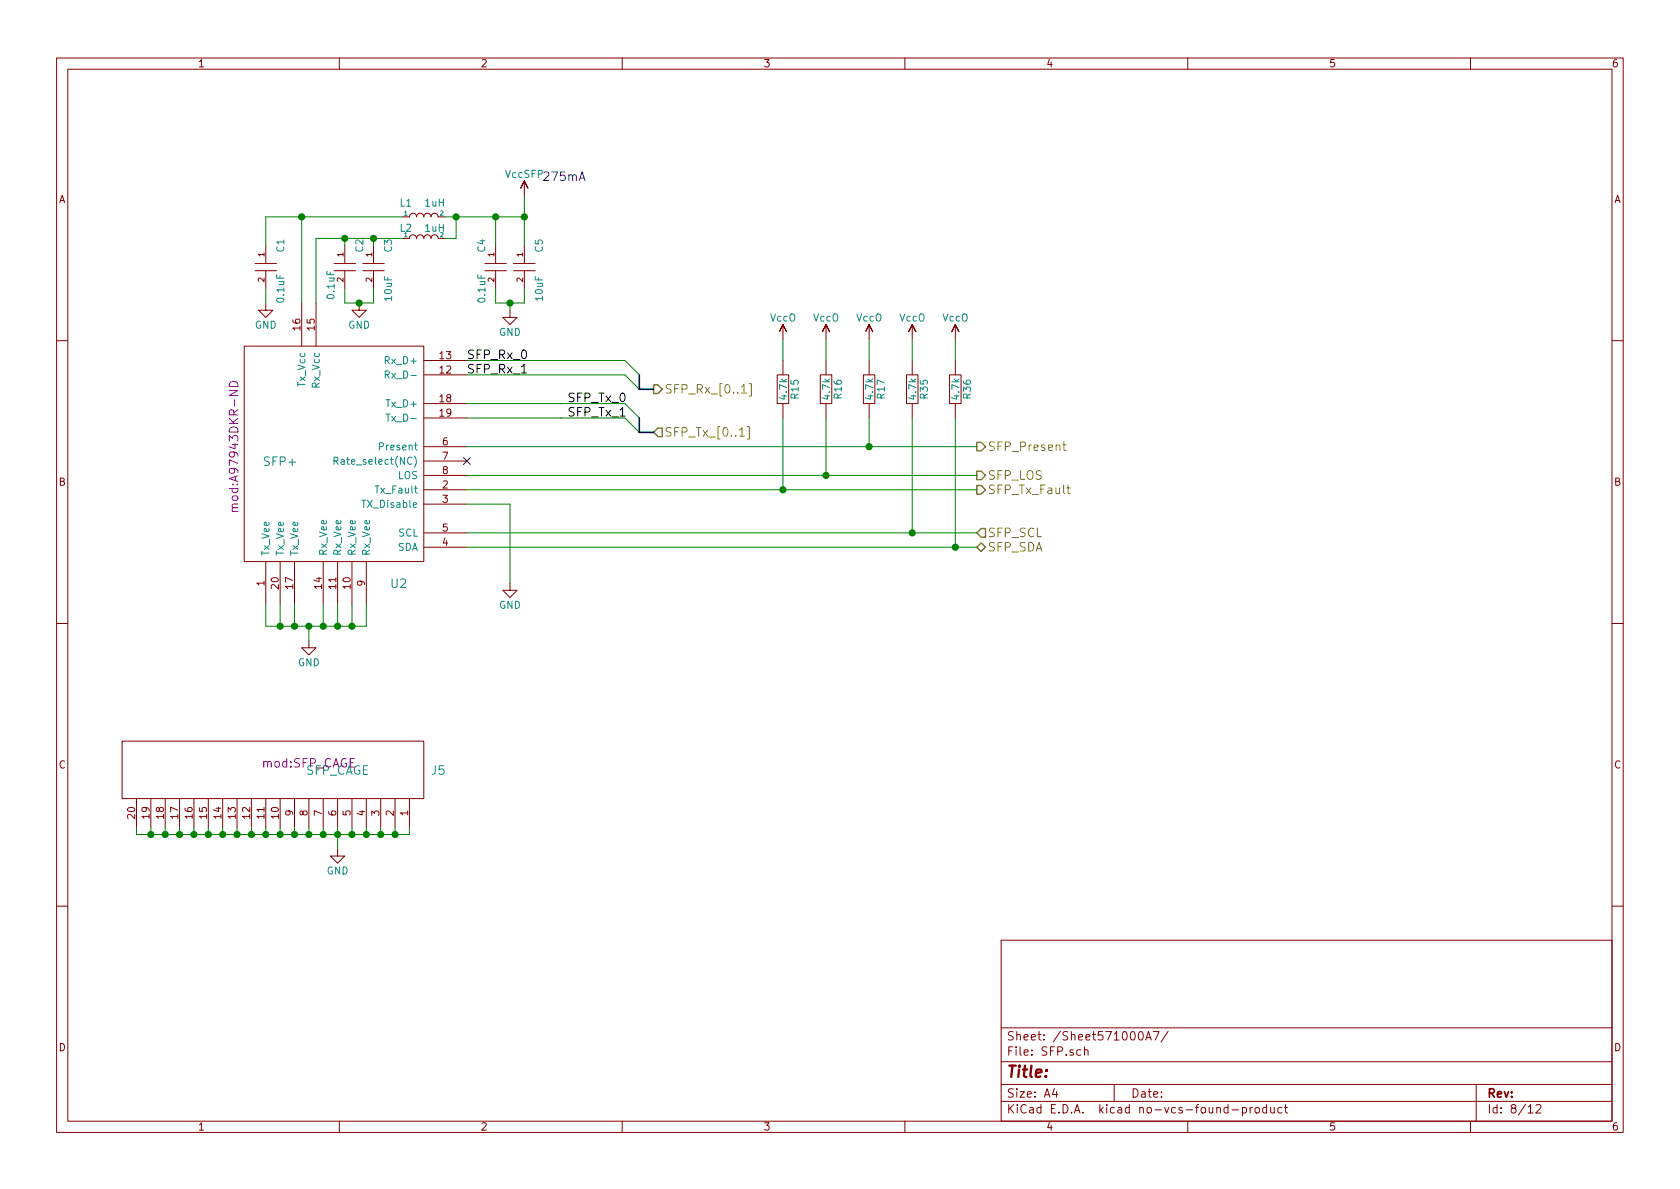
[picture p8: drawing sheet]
<svg xmlns="http://www.w3.org/2000/svg" width="297mm" height="210mm" viewBox="0 0 297 210" stroke-linecap="round" stroke-linejoin="round" font-family="sans-serif">
<g fill="none" stroke="#840000" stroke-width=".18">
<path d="M10 10.3h277v189.9h-277zM12 12.2h273v186.1h-273zM60 10.3v1.9M110 10.3v1.9M160 10.3v1.9M210 10.3v1.9M260 10.3v1.9M71.1 38.3h1.3a.63 .63 0 0 1 .6-.6 .63 .63 0 0 1 .7 .6 .63 .63 0 0 1 .6-.6 .63 .63 0 0 1 .6 .6 .63 .63 0 0 1 .7-.6 .63 .63 0 0 1 .6 .6 .63 .63 0 0 1 .6-.6 .63 .63 0 0 1 .7 .6h1.2M92.7 32l-.6 1.3 .6-1.3 .6 1.3-.6-1.3v2.5M45.1 47.9h3.8M45.1 46.6h3.8M47 53.6v1.3h1.3l-1.3 1.2-1.3-1.2h1.3"/>
<path d="M47 43.4v3.2M47 47.9v3.1M53.3 53.6v7.6M55.9 53.6v7.6M59.1 47.9h3.8M59.1 46.6h3.8M61 43.4v3.2M61 47.9v3.1M63.5 53.6v1.3h1.3l-1.3 1.2-1.3-1.2h1.3M64.1 47.9h3.8M64.1 46.6h3.8M66 43.4v3.2"/>
<path d="M66 47.9v3.1M71.1 42.2h1.3a.63 .63 0 0 1 .6-.7 .63 .63 0 0 1 .7 .7 .63 .63 0 0 1 .6-.7 .63 .63 0 0 1 .6 .7 .63 .63 0 0 1 .7-.7 .63 .63 0 0 1 .6 .7 .63 .63 0 0 1 .6-.7 .63 .63 0 0 1 .7 .7h1.2M85.7 47.9h3.8M85.7 46.6h3.8M87.6 43.4v3.2M87.6 47.9v3.1M90.2 54.9v1.2h1.2l-1.2 1.3-1.3-1.3h1.3M90.8 47.9h3.8M90.8 46.6h3.8M92.7 43.4v3.2M92.7 47.9v3.1M138.4 57.4l-.6 1.3 .6-1.3 .7 1.3-.7-1.3v2.5"/>
<path d="M146 57.4l-.6 1.3 .6-1.3 .7 1.3-.7-1.3v2.5M153.7 57.4l-.7 1.3 .7-1.3 .6 1.3-.6-1.3v2.5M161.3 57.4l-.6 1.3 .6-1.3 .6 1.3-.6-1.3v2.5M168.9 57.4l-.6 1.3 .6-1.3 .6 1.3-.6-1.3v2.5M10 60.2h2M43.2 61.2h31.7v38.1h-31.7zM74.9 79h7.6M74.9 66.3h7.6M74.9 63.7h7.6M74.9 71.4h7.6M74.9 73.9h7.6M137.4 66.3h2v5.1h-2z"/>
<path d="M138.4 63.7v2.6M138.4 71.4v2.5M145 66.3h2.1v5.1h-2.1zM146 63.7v2.6M146 71.4v2.5M152.7 66.3h2v5.1h-2zM153.7 63.7v2.6M153.7 71.4v2.5M160.3 66.3h2v5.1h-2zM161.3 63.7v2.6M161.3 71.4v2.5M167.9 66.3h2v5.1h-2z"/>
<path d="M168.9 63.7v2.6M168.9 71.4v2.5M285 60.2h2M47 99.3v7.6M49.5 99.3v7.6M52.1 99.3v7.6M57.1 99.3v7.6M59.7 99.3v7.6M62.2 99.3v7.6M64.8 99.3v7.6M74.9 86.6h7.6M74.9 89.1h7.6"/>
<path d="M74.9 96.8h7.6M74.9 94.2h7.6M74.9 81.5h7.6M74.9 84.1h7.6M10 110.3h2M54.6 113.3v1.2h1.3l-1.3 1.3-1.3-1.3h1.3M90.2 103.1v1.3h1.2l-1.2 1.3-1.3-1.3h1.3M285 110.3h2M21.6 131.1h53.3v10.1h-53.3zM24.1 141.2v5.1M26.7 141.2v5.1M29.2 141.2v5.1"/>
<path d="M31.7 141.2v5.1M34.3 141.2v5.1M36.8 141.2v5.1M39.4 141.2v5.1M41.9 141.2v5.1M44.4 141.2v5.1M47 141.2v5.1M49.5 141.2v5.1M52.1 141.2v5.1M54.6 141.2v5.1M57.1 141.2v5.1M59.7 150.1v1.3h1.3l-1.3 1.2-1.3-1.2h1.3"/>
<path d="M59.7 141.2v5.1M62.2 141.2v5.1M64.8 141.2v5.1M67.3 141.2v5.1M69.8 141.2v5.1M72.4 141.2v5.1M10 160.2h2M177 166.3h108v32h-108zM285 160.2h2M60 198.3v1.9M110 198.3v1.9M160 198.3v1.9"/>
<path d="M177 194.8h108M177 191.8h108M177 187.8h108M177 181.8h108M186.4 192.5l-.3 1h.9M186.8 193v1M191.1 185.7l-.4-.1-.3 .3v.6l.3 .1 .4-.1M191.7 185.7l.2-.1 .4 .1 .1 .9M191.7 185.1v1.5M197 191.8v3M201.4 182.6l.2-.2a.81 .81 0 0 1 .6 .6 .81 .81 0 0 1-.3 .8l-.1 .1a.79 .79 0 0 1-.4-1.3zM202.6 183.9l.4-1.5 .6 1.5"/>
<path d="M202.7 183.5h.7M203.9 182.4h1l-.6 1.5M206.6 182.3l-1.3 2M210 198.3v1.9M217.8 196.3h1.2M219.7 195.9l.4-.1 .3 .3-.1 .6h-.6M219.7 195.8v1.5M221 195.8v1M221.5 195.8l-.5 .3M222 196l.2-.2 .4 .2 .1 .5-.1 .2-.4 .1-.2-.1zM224 195.9l-.5-.1-.3 .3 .1 .6 .2 .1 .5-.1M224 195.3v1.5"/>
<path d="M224.7 195.8v.9l.4 .1 .2-.1M225.3 195.8v1M226.6 195.9l-.4-.1-.3 .3 .1 .6 .2 .1 .4-.1M227.1 195.8h.6M227.3 195.3v1.3l.4 .2M260 198.3v1.9M261 191.8v6.5M270.2 195.8l.4-.5v1.5M270.2 196.8h.8M271.6 195.5l.2-.2h.4l.3 .5-1 1h1"/>
</g>
<path d="M68.1 66.3l.6-.1 .1-.5-.7-.1v1.3M68.2 73.2h.8M59.1 81.5l.6-.1v-.5l-.6-.1v1.3M59.4 81.5l.4 .6" fill="none" stroke="#008484" stroke-width=".18"/>
<path d="M40.6 67.8a.81 .81 0 0 1 1-.3 .81 .81 0 0 1 .5 .8h-1.6zM41 90.4h1.1M42.1 89.8h-.8a.37 .37 0 0 0-.3 .3 .37 .37 0 0 0 .2 .3" fill="none" stroke="#840084" stroke-width=".18"/>
<path d="M131.1 69.5h.9M132.1 75.5h.4v2.1h-.4M132.5 67.8h.3v2.2h-.3M187.9 78.7h.6M188.1 78.2v1.3l.4 .2M188.6 86.3h.6M188.8 85.8v1.3l.4 .2" fill="none" stroke="#848400" stroke-width=".18"/>
<path d="M115.6 68.1h.7l.8 .7-.8 .8h-.7zM116.3 75.7h.8v1.5h-.8l-.7-.8zM172.7 78.2h.8l.7 .8-.7 .8h-.8zM172.7 83.3h.8l.7 .8-.7 .7h-.8zM172.7 85.8h.8l.7 .8-.7 .8h-.8zM173.5 93.5h.7v1.5h-.7l-.8-.8zM173.5 96l.7 .8-.7 .7-.8-.7z" fill="none" stroke="#848400" stroke-width=".25"/>
<g fill="none" stroke="#008400" stroke-width=".18">
<path d="M53.3 38.3v15.3M71.1 38.3h-24.1v5.1M78.7 38.3h14M80.6 38.3v3.9h-1.9M87.6 38.3v5.1M92.7 34.5v8.9M47 51v2.6M61 42.2v1.2M61 51v2.6h5v-2.6M66 42.2v1.2M71.1 42.2h-15.2v11.4M87.6 51v2.6h5.1v-2.6"/>
<path d="M90.2 53.6v1.3M138.4 59.9v3.8M146 59.9v3.8M153.7 59.9v3.8M161.3 59.9v3.8M168.9 59.9v3.8M82.5 66.3h28l2.5 2.5M82.5 63.7h28l2.5 2.6M82.5 73.9h28l2.5 2.5M82.5 71.4h28l2.5 2.5M82.5 79h90.2M99.1 71.4h.1"/>
<path d="M99.1 73.9h.1M138.4 73.9v12.7M146 73.9v10.2M153.7 73.9v5.1M161.3 73.9v20.3M168.9 73.9v22.9M82.5 89.1h7.7v14M82.5 84.1h90.2M82.5 86.6h90.2M82.5 94.2h90.2M82.5 96.8h90.2M47 106.9v3.8h17.8v-3.8"/>
<path d="M49.5 106.9v3.8M52.1 106.9v3.8M54.6 110.7v2.6M57.1 106.9v3.8M59.7 106.9v3.8M62.2 106.9v3.8M24.1 146.3v1.3h48.3v-1.3M26.7 146.3v1.3M29.2 146.3v1.3M31.7 146.3v1.3M34.3 146.3v1.3M36.8 146.3v1.3"/>
<path d="M39.4 146.3v1.3M41.9 146.3v1.3M44.4 146.3v1.3M47 146.3v1.3M49.5 146.3v1.3M52.1 146.3v1.3M54.6 146.3v1.3M57.1 146.3v1.3M59.7 146.3v3.8M62.2 146.3v1.3M64.8 146.3v1.3M67.3 146.3v1.3"/>
<path d="M69.8 146.3v1.3"/>
</g>
<path d="M81.9 80.9l1.3 1.2M83.2 80.9l-1.3 1.2" fill="none" stroke="#000084" stroke-width=".18"/>
<path d="M102.4 31.9l.5-1.5 .5 1.5" fill="none" stroke="#0000c2" stroke-width=".18"/>
<g fill="#008400" stroke="#008400" stroke-width=".25">
<circle cx="49.5" cy="147.6" r=".51"/>
<circle cx="52.1" cy="147.6" r=".51"/>
<circle cx="54.6" cy="147.6" r=".51"/>
<circle cx="57.2" cy="147.6" r=".51"/>
<circle cx="59.7" cy="147.6" r=".51"/>
<circle cx="62.2" cy="147.6" r=".51"/>
<circle cx="64.8" cy="147.6" r=".51"/>
<circle cx="67.3" cy="147.6" r=".51"/>
<circle cx="69.9" cy="147.6" r=".51"/>
<circle cx="63.5" cy="53.6" r=".51"/>
<circle cx="61" cy="42.2" r=".51"/>
<circle cx="66" cy="42.2" r=".51"/>
<circle cx="53.3" cy="38.3" r=".51"/>
<circle cx="80.6" cy="38.3" r=".51"/>
<circle cx="87.6" cy="38.3" r=".51"/>
<circle cx="90.2" cy="53.6" r=".51"/>
<circle cx="62.2" cy="110.7" r=".51"/>
<circle cx="59.7" cy="110.7" r=".51"/>
<circle cx="57.2" cy="110.7" r=".51"/>
<circle cx="52.1" cy="110.7" r=".51"/>
<circle cx="49.5" cy="110.7" r=".51"/>
<circle cx="54.6" cy="110.7" r=".51"/>
<circle cx="92.7" cy="38.3" r=".51"/>
<circle cx="138.4" cy="86.6" r=".51"/>
<circle cx="146.1" cy="84.1" r=".51"/>
<circle cx="153.7" cy="79" r=".51"/>
<circle cx="161.3" cy="94.2" r=".51"/>
<circle cx="168.9" cy="96.8" r=".51"/>
<circle cx="47" cy="147.6" r=".51"/>
<circle cx="26.7" cy="147.6" r=".51"/>
<circle cx="29.2" cy="147.6" r=".51"/>
<circle cx="31.8" cy="147.6" r=".51"/>
<circle cx="34.3" cy="147.6" r=".51"/>
<circle cx="36.8" cy="147.6" r=".51"/>
<circle cx="39.4" cy="147.6" r=".51"/>
<circle cx="41.9" cy="147.6" r=".51"/>
<circle cx="44.5" cy="147.6" r=".51"/>
</g>
<path d="M113 66.3v2.5h2.6M113 73.9v2.5h2.6" fill="none" stroke="#000084" stroke-width=".3"/>
<text font-size="2.8" fill="#840000" x="178" y="190.5">Title:</text>
<text font-size="2.1" fill="#0000c2" x="95.9" y="32">275mA</text>
<g font-size="2.1">
<text x="82.5" y="63.5">SFP_Rx_0</text>
<text x="82.5" y="66">SFP_Rx_1</text>
<text x="100.3" y="71.1">SFP_Tx_0</text>
<text x="100.3" y="73.7">SFP_Tx_1</text>
</g>
<g font-size="2.1" fill="#848400">
<text x="117.5" y="69.6">SFP_Rx_[0..1]</text>
<text x="117.5" y="77.2">SFP_Tx_[0..1]</text>
<text x="174.7" y="79.8">SFP_Present</text>
<text x="174.7" y="84.8">SFP_LOS</text>
<text x="174.7" y="87.4">SFP_Tx_Fault</text>
<text x="174.7" y="95">SFP_SCL</text>
<text x="174.7" y="97.5">SFP_SDA</text>
</g>
<g font-size="2.1" fill="#008484">
<text x="46.9" y="82.4">SFP+</text>
<text x="69.1" y="104">U2</text>
<text x="76.3" y="137">J5</text>
</g>
<g font-size="2.1" fill="#840084">
<text x="42.1" y="89.5" transform="rotate(-90 42.1 89.5)">mod:A97943DKR-ND</text>
<text x="46.3" y="135.7">mod:SFP_CAGE</text>
<text x="54" y="137">SFP_CAGE</text>
</g>
<g font-size="2.1" fill="#840000">
<text x="178" y="184">Sheet: /Sheet571000A7/</text>
<text x="178" y="186.7">File: SFP.sch</text>
<text x="178" y="196.9">KiCad E.D.A. kicad no-vcs-found-product</text>
<text x="178" y="194.1">Size: A4</text>
<text x="200" y="194.1">Date:</text>
<text x="263" y="194.1">Rev:</text>
<text x="263" y="196.9">Id: 8/12</text>
</g>
<g font-size="1.8" fill="#840000">
<text x="35" y="11.9">1</text>
<text x="85" y="11.9">2</text>
<text x="135" y="11.9">3</text>
<text x="185" y="11.9">4</text>
<text x="235" y="11.9">5</text>
<text x="285" y="11.9">6</text>
<text x="10.4" y="35.9">A</text>
<text x="285.4" y="35.9">A</text>
<text x="53.1" y="58.4" transform="rotate(-90 53.1 58.4)">16</text>
<text x="55.6" y="58.4" transform="rotate(-90 55.6 58.4)">15</text>
<text x="77.8" y="63.5">13</text>
<text x="77.8" y="66">12</text>
<text x="77.8" y="71.1">18</text>
<text x="77.8" y="73.7">19</text>
<text x="78.3" y="78.7">6</text>
<text x="78.3" y="81.3">7</text>
<text x="78.3" y="83.8">8</text>
<text x="10.4" y="85.9">B</text>
<text x="78.3" y="86.4">2</text>
<text x="78.3" y="88.9">3</text>
<text x="285.4" y="85.9">B</text>
<text x="78.3" y="94">5</text>
<text x="78.3" y="96.5">4</text>
<text x="46.7" y="103.6" transform="rotate(-90 46.7 103.6)">1</text>
<text x="49.3" y="104.1" transform="rotate(-90 49.3 104.1)">20</text>
<text x="51.8" y="104.1" transform="rotate(-90 51.8 104.1)">17</text>
<text x="56.9" y="104.1" transform="rotate(-90 56.9 104.1)">14</text>
<text x="59.4" y="104.1" transform="rotate(-90 59.4 104.1)">11</text>
<text x="62" y="104.1" transform="rotate(-90 62 104.1)">10</text>
<text x="64.5" y="103.6" transform="rotate(-90 64.5 103.6)">9</text>
<text x="10.4" y="135.9">C</text>
<text x="285.4" y="135.9">C</text>
<text x="23.9" y="144.7" transform="rotate(-90 23.9 144.7)">20</text>
<text x="26.4" y="144.7" transform="rotate(-90 26.4 144.7)">19</text>
<text x="29" y="144.7" transform="rotate(-90 29 144.7)">18</text>
<text x="31.5" y="144.7" transform="rotate(-90 31.5 144.7)">17</text>
<text x="34" y="144.7" transform="rotate(-90 34 144.7)">16</text>
<text x="36.6" y="144.7" transform="rotate(-90 36.6 144.7)">15</text>
<text x="39.1" y="144.7" transform="rotate(-90 39.1 144.7)">14</text>
<text x="41.7" y="144.7" transform="rotate(-90 41.7 144.7)">13</text>
<text x="44.2" y="144.7" transform="rotate(-90 44.2 144.7)">12</text>
<text x="46.7" y="144.7" transform="rotate(-90 46.7 144.7)">11</text>
<text x="49.3" y="144.7" transform="rotate(-90 49.3 144.7)">10</text>
<text x="51.8" y="144.2" transform="rotate(-90 51.8 144.2)">9</text>
<text x="54.4" y="144.2" transform="rotate(-90 54.4 144.2)">8</text>
<text x="56.9" y="144.2" transform="rotate(-90 56.9 144.2)">7</text>
<text x="59.4" y="144.2" transform="rotate(-90 59.4 144.2)">6</text>
<text x="62" y="144.2" transform="rotate(-90 62 144.2)">5</text>
<text x="64.5" y="144.2" transform="rotate(-90 64.5 144.2)">4</text>
<text x="67.1" y="144.2" transform="rotate(-90 67.1 144.2)">3</text>
<text x="69.6" y="144.2" transform="rotate(-90 69.6 144.2)">2</text>
<text x="72.1" y="144.2" transform="rotate(-90 72.1 144.2)">1</text>
<text x="10.4" y="185.9">D</text>
<text x="285.4" y="185.9">D</text>
<text x="35" y="199.9">1</text>
<text x="85" y="199.9">2</text>
<text x="135" y="199.9">3</text>
<text x="185" y="199.9">4</text>
<text x="235" y="199.9">5</text>
<text x="285" y="199.9">6</text>
</g>
<g font-size="1.8" fill="#008484">
<text x="89.4" y="31.4">VccSFP</text>
<text x="70.7" y="36.5">L1</text>
<text x="70.7" y="41">L2</text>
<text x="75.2" y="36.5">1uH</text>
<text x="75.2" y="41">1uH</text>
<text x="50.2" y="44.5" transform="rotate(-90 50.2 44.5)">C1</text>
<text x="64.2" y="44.5" transform="rotate(-90 64.2 44.5)">C2</text>
<text x="69.3" y="44.5" transform="rotate(-90 69.3 44.5)">C3</text>
<text x="85.8" y="44.5" transform="rotate(-90 85.8 44.5)">C4</text>
<text x="96" y="44.5" transform="rotate(-90 96 44.5)">C5</text>
<text x="50.2" y="53.4" transform="rotate(-90 50.2 53.4)">0.1uF</text>
<text x="59.1" y="52.7" transform="rotate(-90 59.1 52.7)">0.1uF</text>
<text x="69.3" y="53.1" transform="rotate(-90 69.3 53.1)">10uF</text>
<text x="85.8" y="53.4" transform="rotate(-90 85.8 53.4)">0.1uF</text>
<text x="96" y="53.1" transform="rotate(-90 96 53.1)">10uF</text>
<text x="45" y="58.1">GND</text>
<text x="61.5" y="58.1">GND</text>
<text x="88.2" y="59.4">GND</text>
<text x="136.2" y="56.8">VccO</text>
<text x="143.8" y="56.8">VccO</text>
<text x="151.4" y="56.8">VccO</text>
<text x="159" y="56.8">VccO</text>
<text x="166.6" y="56.8">VccO</text>
<text x="68.4" y="64.4">Rx_D+</text>
<text x="54" y="68.4" transform="rotate(-90 54 68.4)">Tx_Vcc</text>
<text x="56.5" y="68.6" transform="rotate(-90 56.5 68.6)">Rx_Vcc</text>
<text x="68.8" y="66.9">Rx_D-</text>
<text x="139.1" y="70.6" transform="rotate(-90 139.1 70.6)">4.7k</text>
<text x="141.2" y="70.5" transform="rotate(-90 141.2 70.5)">R15</text>
<text x="146.8" y="70.6" transform="rotate(-90 146.8 70.6)">4.7k</text>
<text x="148.8" y="70.5" transform="rotate(-90 148.8 70.5)">R16</text>
<text x="154.4" y="70.6" transform="rotate(-90 154.4 70.6)">4.7k</text>
<text x="156.4" y="70.5" transform="rotate(-90 156.4 70.5)">R17</text>
<text x="162" y="70.6" transform="rotate(-90 162 70.6)">4.7k</text>
<text x="164" y="70.5" transform="rotate(-90 164 70.5)">R35</text>
<text x="169.6" y="70.6" transform="rotate(-90 169.6 70.6)">4.7k</text>
<text x="171.7" y="70.5" transform="rotate(-90 171.7 70.5)">R36</text>
<text x="68.6" y="72">Tx_D+</text>
<text x="69" y="74.5">Tx_D-</text>
<text x="60.4" y="82.2">Rate_select(NC)</text>
<text x="67.4" y="79.6">Present</text>
<text x="64.4" y="89.8">TX_Disable</text>
<text x="66.6" y="87.2">Tx_Fault</text>
<text x="70.3" y="84.7">LOS</text>
<text x="70.4" y="94.9">SCL</text>
<text x="47.6" y="98.3" transform="rotate(-90 47.6 98.3)">Tx_Vee</text>
<text x="50.2" y="98.3" transform="rotate(-90 50.2 98.3)">Tx_Vee</text>
<text x="52.7" y="98.3" transform="rotate(-90 52.7 98.3)">Tx_Vee</text>
<text x="57.8" y="98.3" transform="rotate(-90 57.8 98.3)">Rx_Vee</text>
<text x="60.3" y="98.3" transform="rotate(-90 60.3 98.3)">Rx_Vee</text>
<text x="62.9" y="98.3" transform="rotate(-90 62.9 98.3)">Rx_Vee</text>
<text x="65.4" y="98.3" transform="rotate(-90 65.4 98.3)">Rx_Vee</text>
<text x="70.2" y="97.4">SDA</text>
<text x="88.2" y="107.6">GND</text>
<text x="52.7" y="117.8">GND</text>
<text x="57.7" y="154.6">GND</text>
</g>
<g font-size="1.4" fill="#840000">
<text x="46.7" y="45.4" transform="rotate(-90 46.7 45.4)">1</text>
<text x="60.7" y="45.4" transform="rotate(-90 60.7 45.4)">1</text>
<text x="65.8" y="45.4" transform="rotate(-90 65.8 45.4)">1</text>
<text x="87.4" y="45.4" transform="rotate(-90 87.4 45.4)">1</text>
<text x="92.5" y="45.4" transform="rotate(-90 92.5 45.4)">1</text>
<text x="46.7" y="49.8" transform="rotate(-90 46.7 49.8)">2</text>
<text x="60.7" y="49.8" transform="rotate(-90 60.7 49.8)">2</text>
<text x="65.8" y="49.8" transform="rotate(-90 65.8 49.8)">2</text>
<text x="87.4" y="49.8" transform="rotate(-90 87.4 49.8)">2</text>
<text x="92.5" y="49.8" transform="rotate(-90 92.5 49.8)">2</text>
</g>
<g font-size="1.1" fill="#008484">
<text x="71.5" y="38.1">1</text>
<text x="71.5" y="41.9">1</text>
<text x="77.8" y="38.1">2</text>
<text x="77.8" y="41.9">2</text>
</g>
</svg>
